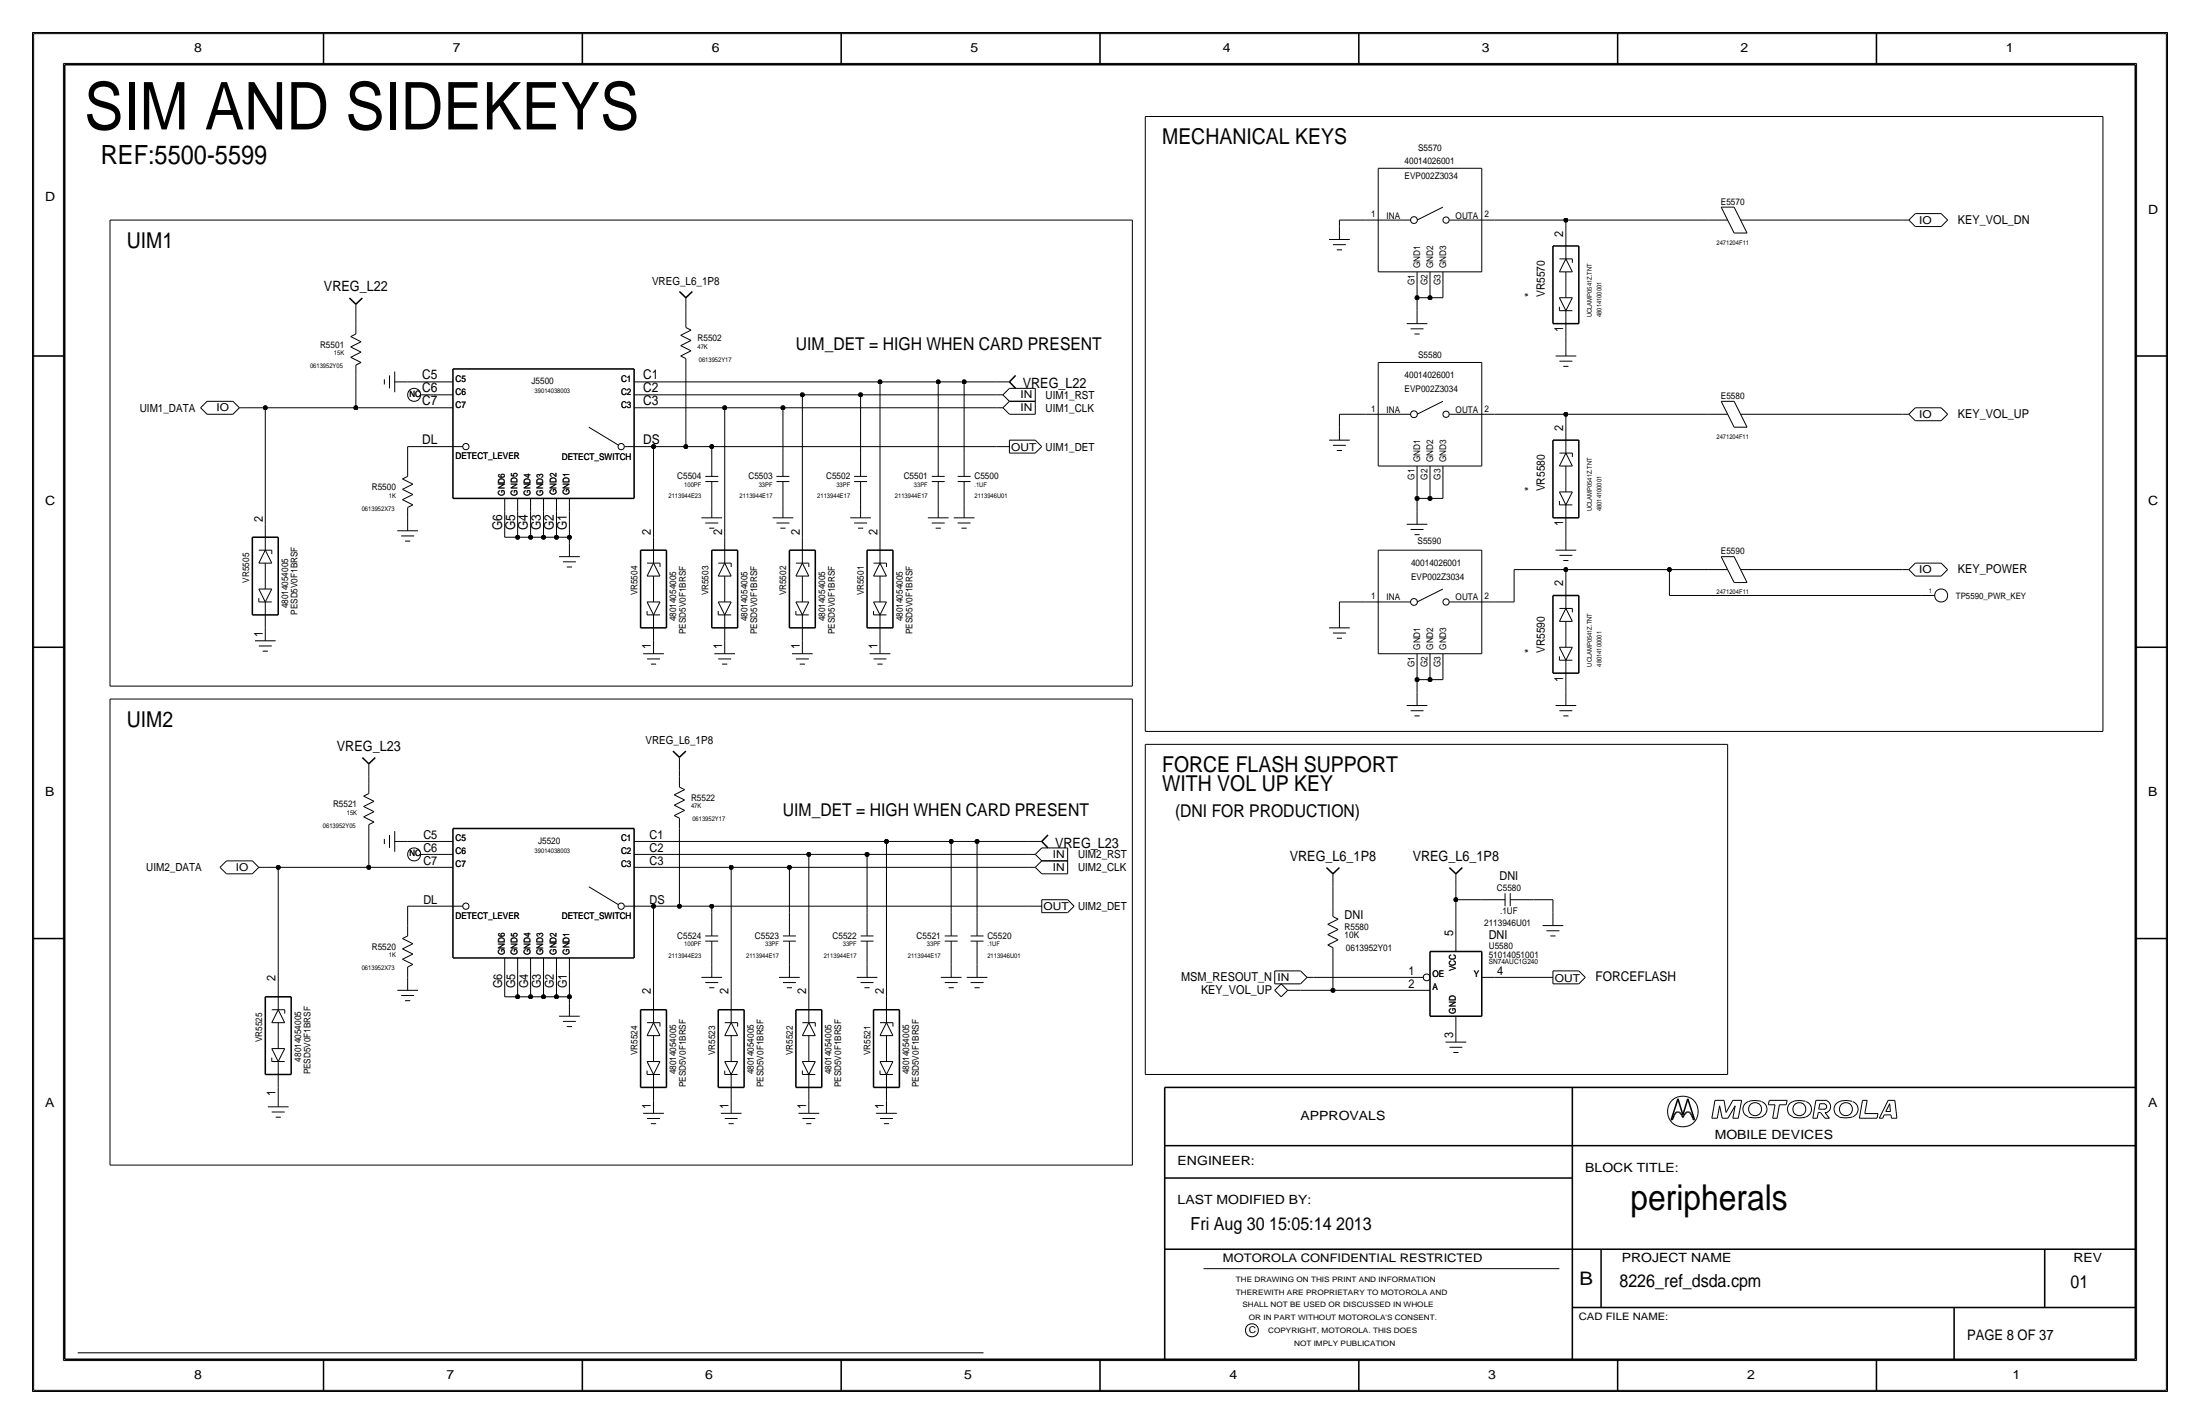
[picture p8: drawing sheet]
<svg xmlns="http://www.w3.org/2000/svg" width="432mm" height="279mm" viewBox="0 0 432 279" stroke-linecap="round" stroke-linejoin="round" font-family="sans-serif">
<g fill="none" stroke="#000" stroke-width=".3">
<path d="M6.3 6.3v266.7zM6.4 6.3h419zM12.7 12.7h406.4zM12.7 12.7v254zM63.5 6.3v6.4zM114.3 6.3v6.4zM165.1 6.3v6.4zM215.9 6.3v6.4zM266.7 6.3v6.4zM317.5 6.3v6.4zM368.3 6.3v6.4zM419.1 12.7v254z"/>
<path d="M425.4 6.3v266.7zM68.6 58.5l1.2 1.2zM69.9 59.7l1.2-1.2zM133.4 57.2l1.2 1.2zM134.6 58.4l1.3-1.2zM304.8 48.3v15.2zM304.8 48.3h5.1zM309.9 48.3v15.2zM6.3 69.8h6.4zM88.9 72.4v25.4zM88.9 72.4h35.6zM124.5 72.4v25.4z"/>
<path d="M198.1 74.9l1.2 1.3zM199.3 73.7l-1.2 1.2zM304.8 63.5h5.1zM419.1 69.8h6.3zM88.9 97.8h35.6zM304.8 86.4v15.2zM304.8 86.4h5.1zM309.9 86.4v15.2zM49.5 105.4v15.3zM49.5 105.4h5.1zM54.6 105.4v15.2zM125.7 107.9h5.1z"/>
<path d="M125.7 108v15.2zM130.8 107.9v15.3zM139.7 107.9h5.1zM139.7 108v15.2zM144.8 107.9v15.3zM154.9 107.9h5.1zM154.9 108v15.2zM160 107.9v15.3zM170.2 107.9h5.1zM170.2 108v15.2zM175.3 107.9v15.3zM304.8 116.8v15.3z"/>
<path d="M304.8 116.8h5.1zM304.8 101.6h5.1zM309.9 116.8v15.3zM6.3 127h6.4zM49.5 120.7h5.1zM125.7 123.2h5.1zM139.7 123.2h5.1zM154.9 123.2h5.1zM170.2 123.2h5.1zM304.8 132.1h5.1zM419.1 127h6.3zM71.1 148.6l1.3 1.3z"/>
<path d="M72.4 149.9l1.3-1.3zM132.1 147.4l1.2 1.2zM133.4 148.6l1.2-1.2zM88.9 162.6v25.4zM88.9 162.6h35.6zM124.5 162.6v25.4zM204.5 165.1l1.2 1.3zM205.7 163.8l-1.2 1.3zM260.3 170.2l1.3 1.2zM261.6 171.5l1.3-1.3zM284.5 170.2l1.3 1.2zM285.7 171.5l1.3-1.3z"/>
<path d="M6.3 184.1h6.4zM52.1 195.6h5zM52.1 195.6v15.2zM57.1 195.6v15.2zM88.9 188h35.6zM125.7 198.1h5.1zM125.7 198.1v15.3zM130.8 198.1v15.3zM141 198.1h5zM141 198.1v15.3zM146 198.1v15.3zM156.2 198.1v15.3z"/>
<path d="M156.2 198.1h5.1zM161.3 198.1v15.3zM171.4 198.1h5.1zM171.4 198.1v15.3zM176.5 198.1v15.3zM280.7 199.4h10.1zM280.7 186.7h10.1zM280.7 186.7v12.7zM290.8 186.7v12.7zM419.1 184.1h6.3zM52.1 210.8h5zM125.7 213.4h5.1z"/>
<path d="M141 213.4h5zM156.2 213.4h5.1zM171.4 213.4h5.1zM228.6 213.4v53.3zM228.6 213.4h190.5zM308.6 213.4v53.3zM328 219.7h.2zM328.4 219.4l-.2 .3zM328.6 218.8l-.2 .6zM328.8 218.5l-.2 .3zM329 218.3l.2-.1zM329 218.3l-.2 .2z"/>
<path d="M329.2 218.2h.2zM329.3 215.6l-1.3 4.1zM329.3 215.6l1 3.1zM329.4 218.2l.2 .1zM329.6 218.3l.3 .2zM329.9 218.5l.2 .3zM330.1 218.8l.2 .5zM330.5 218.8l-.2 .5zM330.8 218.5l-.3 .3zM331 218.3l-.2 .2zM331 218.3l.2-.1zM331.2 218.2h.2z"/>
<path d="M331.3 215.6l1.3 4.1zM331.3 215.6l-1 3.1zM331.4 218.2l.2 .1zM331.6 218.3l.2 .2zM331.8 218.5l.2 .3zM332 218.8l.3 .6zM332.3 219.4l.1 .3zM332.4 219.7h.2zM228.6 231.1h80zM228.6 224.8h190.5zM228.6 245.1h190.5zM308.6 256.5h110.5z"/>
<path d="M314.2 245.1v11.4zM383.5 256.5v10.2zM401.3 245.1v11.4zM6.4 273h419zM12.7 266.7h406.4zM63.5 266.7v6.3zM114.3 266.7v6.3zM165.1 266.7v6.3zM215.9 266.7v6.3zM266.7 266.7v6.3zM317.5 266.7v6.3zM368.3 266.7v6.3z"/>
</g>
<g fill="none" stroke="#000" stroke-width=".2">
<path d="M6.6 6.6h418.6zM6.6 6.6v266.2zM12.4 12.4v254.6zM12.4 12.4h407zM419.4 12.4v254.6zM425.2 6.6v266.2zM224.8 22.9h187.9zM224.8 22.9v120.6zM270.5 33h20.3zM270.5 33v20.3zM290.8 33v20.3zM412.7 22.9v120.6z"/>
<path d="M21.6 43.2v91.4zM21.6 43.2h200.6zM69.8 59.7v2.5zM134.6 58.4v2.6zM222.2 43.2v91.4zM260.9 47h4zM261.6 48h2.6zM262.4 49h1zM262.9 43.2h5.1zM262.9 43.2v1.2zM262.9 44.5v2.5zM268 43.2h8.9z"/>
<path d="M270.5 53.3h20.3zM278.1 58.4h2.6zM278.1 55.9v2.5zM278.1 58.4v2.6zM278.1 53.3v2.6zM278.1 43.2l5.1-2.6zM280.7 58.4h2.5zM280.7 55.9v2.5zM280.7 53.3v2.6zM283.2 55.9v2.5zM283.2 53.3v2.6zM284.5 43.2h8.9z"/>
<path d="M293.4 43.2h13.9zM306.1 58.4h2.5zM306.1 53.3h2.5zM306.1 50.8h2.5zM306.1 58.4l1.2 2.6zM307.3 50.8l-1.2 2.5zM307.3 43.2h28zM307.3 43.2v2.5zM307.3 45.7v5.1zM307.3 53.3v5.1zM307.3 50.8l1.3 2.5zM308.6 58.4l-1.3 2.6z"/>
<path d="M308.6 50.8v.8zM335.3 43.2h3.8zM337.8 40.6l2.6 5.1zM337.8 40.6h2.6zM340.4 40.6l2.5 5.1zM340.4 45.7h2.5zM341.6 43.2h3.8zM345.4 43.2h28zM373.4 43.2h1.2zM374.6 43.2l1.3 1.3zM375.9 44.4h5.1zM375.9 41.9h5.1z"/>
<path d="M375.9 41.9l-1.3 1.3zM381 41.9l1.3 1.3zM382.3 43.2l-1.3 1.3zM40.6 78.7l-1.2 1.3zM40.6 78.7h5.1zM45.7 78.7l1.3 1.3zM68.8 68.1l2.1-1zM68.8 70.1l2.1 1zM68.8 66l1-.5zM68.8 68.1l2.1 1zM68.8 70.1l2.1-1zM68.8 66l2.1 1.1z"/>
<path d="M69.8 62.2v1.3zM69.8 73.7v6.3zM69.8 63.5v2zM69.8 71.6v2.1zM69.9 71.6l1-.5zM75.4 74.4v1zM76.5 73.7v2.5zM77.5 74.9h2.5zM77.5 72.9v4.1zM80 74.9h6.4zM82.5 77.5h2.6zM85.1 77.5h1.3z"/>
<path d="M86.4 74.9h2.5zM86.4 77.5h2.5zM124.5 77.5h2.5zM124.5 74.9h2.5zM127 74.9h45.7zM127 77.5h30.5zM133.6 67.8l2-1zM133.6 67.8l2 1zM133.6 65.8l2-1zM133.6 69.8l1 .6zM133.6 65.8l2 1zM133.6 69.8l2-1z"/>
<path d="M134.6 61v1.2zM134.6 72.4v15.2zM134.6 62.2v2.1zM134.6 70.4v2zM134.6 64.3l1 .5zM157.5 77.5h11.4zM157.5 77.5v27.9zM168.9 77.5v11.4zM168.9 77.5h26.7zM172.7 74.9h11.4zM172.7 74.9v30.5zM184.1 74.9v14z"/>
<path d="M184.2 74.9h5zM189.2 74.9h6.4zM189.2 74.9v14zM195.6 77.5h1.3zM195.6 74.9h2.5zM196.8 77.5l1.3 1.2zM198.1 76.2l-1.3 1.3zM198.1 78.7l-1.3 1.3zM198.1 76.2h5.1zM198.1 78.7h5.1zM203.2 76.2v2.5zM203.2 78.7v2.6z"/>
<path d="M270.5 71.1h20.3zM270.5 71.1v20.3zM276.1 63.5h4.1zM276.9 64.5h2.5zM277.6 65.5h1zM278.1 61v2.5zM290.8 71.1v20.3zM305.3 69.8h4.1zM306.1 70.9h2.5zM306.1 60.2v.8zM306.1 61h2.5zM306.8 71.9h1z"/>
<path d="M307.3 66v1.3zM307.3 67.3v2.5zM307.3 61v5zM337.8 78.7l2.6 5.1zM337.8 78.7h2.6zM340.4 78.7l2.5 5.1zM39.4 80l1.2 1.3zM40.6 81.3h5.1zM47 80h1.3zM47 80l-1.3 1.3zM48.3 80h3.8zM52.1 80h17.8z"/>
<path d="M52.1 80v22.9zM69.9 80h16.5zM79 96l2 1zM79 98l2-1zM79 94l2 1zM79 96l2-1zM79 98l2 1.1zM79 94l1-.5zM80 99.6l1-.5zM80 87.6h6.4zM80 87.6v3.8zM80 91.4v2.1z"/>
<path d="M80 99.6v2zM86.4 80h2.5zM86.4 87.6h4.4zM99.1 97.8v2.5zM101.6 97.8v2.5zM104.1 97.8v2.5zM106.7 97.8v2.5zM109.2 97.8v2.5zM111.8 97.8v2.5zM115.6 83.8l5.8 3.5zM122.6 87.6h4.4zM124.5 80h2.5z"/>
<path d="M127 87.6h1.3zM127 80h15.2zM128.3 87.6h6.3zM128.3 87.6v17.8zM134.6 87.6h5.1zM138.4 93.5h2.6zM138.4 94.5h2.6zM139.7 87.6v1.3zM139.7 94.5v4.6zM139.7 88.9v4.6zM139.7 99.1v2.5zM139.7 87.6h55.9z"/>
<path d="M142.2 80h11.5zM142.2 80v25.4zM152.4 93.5h2.5zM152.4 94.5h2.5zM153.7 80v8.9zM153.7 94.5v4.6zM153.7 88.9v4.6zM153.7 99.1v2.5zM153.7 80h41.9zM167.6 94.5h2.6zM167.6 93.5h2.6zM168.9 94.5v4.6z"/>
<path d="M168.9 88.9v4.6zM168.9 99.1v2.5zM182.9 94.5h2.5zM182.9 93.5h2.5zM184.1 99.1v2.5zM184.1 94.5v4.6zM184.1 88.9v4.6zM188 94.5h2.5zM188 93.5h2.5zM189.2 94.5v4.6zM189.2 88.9v4.6zM189.2 99.1v2.5z"/>
<path d="M195.6 87.6h2.5zM195.6 80h1.3zM196.8 80l1.3 1.3zM198.1 86.4h5.1zM198.1 88.9h5.1zM198.1 86.4v2.5zM198.1 81.3h5.1zM203.2 86.4l1.3 1.2zM204.5 87.6l-1.3 1.3zM260.9 86.4h4zM261.6 87.4h2.6zM262.4 88.4h1z"/>
<path d="M262.9 81.3h5.1zM262.9 81.3v2.5zM262.9 83.8v2.6zM268 81.3h8.9zM270.5 91.4h20.3zM278.1 97.8h2.6zM278.1 94v3.8zM278.1 97.8v2.5zM278.1 91.4v2.6zM278.1 81.3l5.1-2.6zM280.7 97.8h2.5zM280.7 94v3.8z"/>
<path d="M280.7 91.4v2.6zM283.2 94v3.8zM283.2 91.4v2.6zM284.5 81.3h8.9zM293.4 81.3h13.9zM306.1 96.5h2.5zM306.1 98.3v.8zM306.1 99.1h2.5zM306.1 91.4h2.5zM306.1 88.9h2.5zM306.1 96.5l1.2 2.6zM307.3 88.9l-1.2 2.5z"/>
<path d="M307.3 81.3h28zM307.3 81.3v2.5zM307.3 83.8v5.1zM307.3 99.1v5zM307.3 91.4v5.1zM307.3 88.9l1.3 2.5zM308.6 96.5l-1.3 2.6zM308.6 88.9v.8zM335.3 81.3h3.8zM340.4 83.8h2.5zM341.6 81.3h3.8zM345.4 81.3h28z"/>
<path d="M373.4 81.3h1.2zM374.6 81.3l1.3 1.3zM375.9 82.5h5.1zM375.9 80h5.1zM375.9 80l-1.3 1.3zM381 80l1.3 1.3zM382.3 81.3l-1.3 1.3zM50.8 118.1h2.5zM50.8 110.5h2.5zM50.8 107.9h2.5zM50.8 115.6h2.5zM50.8 117.3v.8z"/>
<path d="M50.8 115.6l1.3 2.5zM52.1 108l-1.3 2.5zM52.1 102.9v5.1zM52.1 118.1v5.1zM52.1 110.5v5.1zM52.1 107.9l1.2 2.6zM53.3 115.6l-1.2 2.5zM53.3 107.9v.8zM78 104.1h4zM78.7 105.2h2.6zM79.5 106.2h1zM80 101.6v2.5z"/>
<path d="M99.1 105.4h2.5zM99.1 100.3v5.1zM101.6 105.4h2.5zM101.6 100.3v5.1zM104.1 105.4h2.6zM104.1 100.3v5.1zM106.7 100.3v5.1zM106.7 105.4h2.5zM109.2 105.4h2.6zM109.2 100.3v5.1zM109.7 109.2h4.1zM110.5 110.2h2.5z"/>
<path d="M111.3 111.3h1zM111.8 100.3v5.1zM111.8 105.4v1.3zM111.8 106.7v2.5zM127 118.1h2.5zM127 119.9v.8zM127 118.1l1.3 2.6zM127 113h2.5zM127 110.5h2.5zM128.3 110.5l-1.3 2.5zM128.3 105.4v5.1zM128.3 113v5.1z"/>
<path d="M128.3 110.5l1.2 2.5zM129.5 118.1l-1.2 2.5zM129.5 110.5v.8zM137.7 101.6h4zM138.4 102.6h2.6zM139.2 103.6h1zM141 113h2.5zM141 110.5h2.5zM141 118.1h2.5zM141 119.9v.8zM141 118.1l1.2 2.6zM142.2 110.5l-1.2 2.5z"/>
<path d="M142.2 105.4v5.1zM142.2 113v5.1zM142.2 110.5l1.3 2.5zM143.5 118.1l-1.3 2.5zM143.5 110.5v.8zM151.6 101.6h4.1zM152.4 102.6h2.5zM153.2 103.6h1zM156.2 118.1h2.5zM156.2 119.9v.8zM156.2 118.1l1.3 2.6zM156.2 113h2.5z"/>
<path d="M156.2 110.5h2.5zM157.5 110.5l-1.3 2.5zM157.5 105.4v5.1zM157.5 113v5.1zM157.5 110.5l1.2 2.5zM158.7 118.1l-1.2 2.5zM158.7 110.5v.8zM166.9 101.6h4zM167.6 102.6h2.6zM168.4 103.6h1zM171.4 118.1h2.6zM171.4 119.9v.8z"/>
<path d="M171.5 118.1l1.2 2.6zM171.5 113h2.5zM171.5 110.5h2.5zM172.7 110.5l-1.3 2.5zM172.7 105.4v5.1zM172.7 113v5.1zM172.7 110.5l1.3 2.5zM174 118.1l-1.3 2.5zM174 110.5v.8zM182.1 101.6h4.1zM182.9 102.6h2.5zM183.6 103.6h1.1z"/>
<path d="M187.2 101.6h4.1zM188 102.6h2.5zM188.7 103.6h1zM262.9 118.1h5.1zM262.9 118.1v2.5zM268 118.1h8.9zM270.5 107.9h20.3zM270.5 107.9v20.4zM276.1 102.9h4.1zM276.9 103.9h2.5zM277.6 104.9h1zM278.1 118.1l5.1-2.5z"/>
<path d="M278.1 100.3v2.6zM284.5 118.1h8.9zM290.8 108v20.3zM293.4 118.1h3.8zM297.2 111.8h10.1zM297.2 111.8v6.3zM305.3 107.9h4.1zM306.1 109h2.5zM306.1 119.4h2.5zM306.8 110h1zM307.3 119.4l-1.2 2.5zM307.3 104.1v1.3z"/>
<path d="M307.3 111.8h20.4zM307.3 111.8v2.5zM307.3 114.3v5.1zM307.3 119.4l1.3 2.5zM307.3 105.4v2.5zM308.6 119.4v.7zM327.7 116.8h49.5zM327.7 111.8v5zM327.7 111.8h7.6zM335.3 111.8h3.8zM337.8 109.2l2.6 5.1zM337.8 109.2h2.6z"/>
<path d="M340.4 109.2l2.5 5.1zM340.4 114.3h2.5zM341.6 111.8h3.8zM345.4 111.8h28zM373.4 111.8h1.2zM374.6 111.8l1.3 1.2zM375.9 113h5.1zM375.9 110.5h5.1zM375.9 110.5l-1.3 1.3zM377.2 116.8h2.5zM381 110.5l1.3 1.3zM382.3 111.8l-1.3 1.2z"/>
<path d="M21.6 137.2v91.4zM21.6 137.2h200.6zM21.6 134.6h200.6zM50 125.7h4.1zM50.8 126.7h2.5zM51.6 127.8h1zM52.1 123.2v2.5zM126.2 128.3h4.1zM127 129.3h2.5zM127 120.7h2.5zM127.8 130.3h1zM128.3 125.7v2.6z"/>
<path d="M128.3 120.7v5zM140.2 128.3h4.1zM141 129.3h2.5zM141 120.7h2.5zM141.7 130.3h1zM142.2 125.7v2.6zM142.2 120.7v5zM155.4 128.3h4.1zM156.2 120.7h2.5zM156.2 129.3h2.5zM157 130.3h1zM157.5 120.7v5z"/>
<path d="M157.5 125.7v2.6zM170.7 128.3h4.1zM171.5 120.7h2.5zM171.5 129.3h2.5zM172.2 130.3h1zM172.7 120.7v5zM172.7 125.7v2.6zM222.2 137.2v91.4zM260.9 123.2h4zM261.6 124.2h2.6zM262.4 125.2h1zM262.9 120.7v2.5z"/>
<path d="M270.5 128.3h20.3zM276.1 138.4h4.1zM276.9 139.4h2.5zM278.1 133.3h2.6zM278.1 130.8v2.5zM278.1 133.4v2.5zM278.1 128.3v2.5zM278.1 135.9v2.5zM280.7 130.8v2.5zM280.7 133.3h2.5zM280.7 128.3v2.5zM283.2 130.8v2.5z"/>
<path d="M283.2 128.3v2.5zM305.3 138.4h4.1zM306.1 139.4h2.5zM306.1 127h2.5zM306.1 128.8v.7zM306.1 129.5h2.5zM306.1 121.9h2.5zM306.1 127l1.2 2.5zM307.3 134.6v1.3zM307.3 135.9v2.5zM307.3 129.5v5.1zM307.3 121.9v5.1z"/>
<path d="M308.6 127l-1.3 2.5zM71.4 158.2l2 1.1zM71.4 156.2l2 1zM71.4 158.2l2-1zM71.4 156.2l1-.5zM72.4 152.4v1.3zM72.4 153.7v2zM72.4 149.9v2.5zM132.3 158l2.1-1zM132.3 158l2.1 1zM132.3 156l2.1-1.1zM132.3 156l2.1 1z"/>
<path d="M133.3 151.1v1.3zM133.3 148.6v2.5zM133.3 152.4v2zM133.4 154.4l1 .5zM224.8 143.5h187.9zM224.8 146v64.8zM224.8 146h114.3zM277.6 140.5h1zM306.8 140.5h1zM339.1 146v64.8zM43.2 170.2l1.3 1.2zM44.4 171.4h5.1z"/>
<path d="M44.4 168.9h5.1zM44.4 168.9l-1.2 1.3zM49.5 168.9l1.3 1.3zM50.8 170.2h1.3zM50.8 170.2l-1.3 1.2zM52.1 170.2h2.5zM54.6 170.2h17.8zM54.6 170.2v22.8zM71.4 160.3l2-1zM71.4 160.3l2 1zM72.4 163.8v6.4zM72.4 161.8v2z"/>
<path d="M72.4 161.8l1-.5zM72.4 170.2h14zM75.4 164.6v1zM76.5 163.8v2.6zM77.5 165.1h2.5zM77.5 163.1v4zM80 165.1h6.4zM80 177.8h6.4zM80 177.8v3.8zM82.5 167.6h2.6zM85.1 167.6h1.3zM86.4 165.1h2.5z"/>
<path d="M86.4 167.6h2.5zM86.4 170.2h2.5zM86.4 177.8h4.4zM115.6 174l5.8 3.5zM122.6 177.8h4.4zM124.5 170.2h2.5zM124.5 167.6h2.5zM124.5 165.1h2.5zM127 165.1h47zM127 167.6h31.7zM127 177.8h1.3zM127 170.2h16.5z"/>
<path d="M128.3 177.8h5.1zM128.3 177.8v17.8zM132.3 160l1 .5zM132.3 160l2.1-1zM133.3 177.8h6.4zM133.3 162.6v15.2zM133.3 160.5v2.1zM139.7 177.8h62.2zM139.7 177.8v1.3zM139.7 179.1v4.5zM143.5 170.2h11.4zM143.5 170.2v25.4z"/>
<path d="M154.9 170.2v8.9zM154.9 179.1v4.5zM154.9 170.2h47zM158.7 167.6h11.5zM158.7 167.6v28zM170.2 167.6v11.5zM170.2 179.1v4.5zM170.2 167.6h31.7zM174 165.1h12.7zM174 165.1v30.5zM186.7 165.1h5.1zM186.7 165.1v14z"/>
<path d="M186.7 179.1v4.5zM191.8 165.1h10.1zM191.8 165.1v14zM191.8 179.1v4.5zM201.9 177.8h2.6zM201.9 170.2h1.3zM201.9 167.6h1.3zM201.9 165.1h2.6zM203.2 170.2l1.3 1.2zM203.2 167.6l1.3 1.3zM204.5 168.9l-1.3 1.3zM204.5 166.4l-1.3 1.2z"/>
<path d="M204.5 176.5h5zM204.5 179.1h5zM204.5 176.5v2.6zM204.5 168.9h5zM204.5 171.4h5zM204.5 166.4h5zM209.5 168.9v2.5zM209.5 166.4v2.5zM209.5 176.5l1.3 1.3zM210.8 177.8l-1.3 1.3zM261.6 174v3.8zM261.6 171.5v2.5z"/>
<path d="M261.6 177.8v2zM261.6 179.8l1 .5zM285.8 174v2.5zM285.8 176.5h5zM285.8 176.5v7.6zM285.8 171.5v2.5zM290.8 176.5h4.6zM295.4 175.3v2.5zM296.4 176.5h4.6zM296.4 175.3v2.5zM301 176.5h3.8zM304.8 176.5v2.6z"/>
<path d="M304.8 179.1v2.5zM53.3 198.1h2.6zM54.6 198.1l-1.3 2.6zM54.6 193v5.1zM54.6 198.1l1.3 2.6zM55.9 198.1v.8zM78 194.3h4zM78.7 195.3h2.6zM79 186.2l2 1zM79 188.2l2-1zM79 184.2l2 1zM79 186.2l2-1z"/>
<path d="M79 188.2l2 1zM79 184.1l1-.5zM79.5 196.3h1zM80 189.7l1-.5zM80 191.8v2.5zM80 181.6v2zM80 189.7v2.1zM99.1 195.6h2.5zM99.1 190.5v5.1zM99.1 188v2.5zM101.6 195.6h2.5zM101.6 190.5v5.1z"/>
<path d="M101.6 188v2.5zM104.1 195.6h2.6zM104.1 190.5v5.1zM104.1 188v2.5zM106.7 195.6h2.5zM106.7 190.5v5.1zM106.7 188v2.5zM109.2 195.6h2.6zM109.2 190.5v5.1zM109.2 188v2.5zM109.7 199.4h4.1zM111.8 195.6v1.2z"/>
<path d="M111.8 190.5v5.1zM111.8 188v2.5zM111.8 196.8v2.6zM128.3 195.6v5.1zM137.7 191.8h4zM138.4 183.6h2.6zM138.4 184.7h2.6zM138.4 192.8h2.6zM139.2 193.8h1zM139.7 184.7v4.5zM139.7 189.2v2.6zM143.5 195.6v5.1z"/>
<path d="M152.9 191.8h4.1zM153.7 184.7h2.5zM153.7 192.8h2.5zM153.7 183.6h2.5zM154.4 193.8h1zM154.9 184.7v4.5zM154.9 189.2v2.6zM158.7 195.6v5.1zM168.1 191.8h4.1zM168.9 183.6h2.5zM168.9 184.7h2.5zM168.9 192.8h2.5z"/>
<path d="M169.7 193.8h1zM170.2 184.7v4.5zM170.2 189.2v2.6zM174 195.6v5.1zM184.7 191.8h4zM185.4 183.6h2.6zM185.4 184.7h2.6zM185.4 192.8h2.6zM186.2 193.8h1zM186.7 184.7v4.5zM186.7 189.2v2.6zM189.7 191.8h4.1z"/>
<path d="M190.5 184.7h2.5zM190.5 183.6h2.5zM190.5 192.8h2.5zM191.3 193.8h1zM191.8 184.7v4.5zM191.8 189.2v2.6zM250.2 190.5h5.1zM250.2 190.5v2.5zM250.2 193h5.1zM250.2 194.3l1.3 1.3zM251.5 193l-1.3 1.3zM251.5 193l1.2 1.3z"/>
<path d="M252.7 194.3h2.6zM252.7 194.3l-1.2 1.3zM255.3 194.3h6.3zM255.3 190.5l1.2 1.3zM256.5 191.8h1.3zM256.5 191.8l-1.2 1.2zM257.8 191.8h20.3zM260.6 183.4l2-1zM260.6 183.4l2 1zM260.6 181.4l2-1.1zM260.6 185.4l1 .5zM260.6 181.4l2 1z"/>
<path d="M260.6 185.4l2-1zM261.6 194.3h16.5zM261.6 188v6.3zM261.6 185.9v2.1zM278.1 194.3h2.6zM278.1 191.8h1.2zM285.8 199.4v2.5zM285.8 184.1v2.6zM290.8 191.8h2.6zM293.4 191.8h8.9zM302.3 191.8h2.5zM302.8 181.6h4z"/>
<path d="M303.5 182.6h2.6zM304.3 183.6h1zM304.8 190.5h5.1zM304.8 193h5.1zM304.8 190.5v2.5zM309.9 190.5l1.3 1.3zM311.1 191.8l-1.2 1.2zM52.6 217.2h4zM53.3 208.3h2.6zM53.3 200.7h2.6zM53.3 218.2h2.6zM53.3 205.7h2.6z"/>
<path d="M53.3 207.5v.8zM53.3 205.7l1.3 2.6zM54.1 219.2h1zM54.6 213.4v1.2zM54.6 208.3v5.1zM54.6 200.7v5zM54.6 214.6v2.6zM55.9 205.7l-1.3 2.6zM110.5 200.4h2.5zM111.3 201.4h1zM126.2 218.4h4.1zM127 208.3h2.5z"/>
<path d="M127 210.1v.7zM127 208.3l1.3 2.5zM127 210.8h2.5zM127 203.2h2.5zM127 200.7h2.5zM127 219.5h2.5zM128.3 200.7l-1.3 2.5zM128.3 210.8v5.1zM128.3 203.2v5.1zM128.3 200.7l1.2 2.5zM128.3 215.9v2.5zM129.5 208.3l-1.2 2.5z"/>
<path d="M129.5 200.7v.7zM141.5 218.4h4zM142.2 208.3l1.3 2.5zM142.2 210.8h2.6zM142.2 203.2h2.6zM142.2 200.7h2.6zM142.2 219.5h2.6zM142.2 208.3h2.6zM142.2 210.1v.7zM143.5 210.8v5.1zM143.5 203.2v5.1zM143.5 200.7l1.3 2.5z"/>
<path d="M143.5 215.9v2.5zM143.5 200.7l-1.3 2.5zM144.8 208.3l-1.3 2.5zM144.8 200.7v.7zM156.7 218.4h4.1zM157.5 208.3h2.5zM157.5 210.1v.7zM157.5 208.3l1.2 2.5zM157.5 219.5h2.5zM157.5 210.8h2.5zM157.5 203.2h2.5zM157.5 200.7h2.5z"/>
<path d="M158.7 200.7l-1.2 2.5zM158.7 215.9v2.5zM158.7 210.8v5.1zM158.7 203.2v5.1zM158.7 200.7l1.3 2.5zM160 208.3l-1.2 2.5zM160 200.7v.7zM172 218.4h4zM172.7 219.5h2.6zM172.7 210.8h2.6zM172.7 203.2h2.6zM172.7 200.7h2.6z"/>
<path d="M172.7 208.3h2.6zM172.7 210.1v.7zM172.7 208.3l1.3 2.5zM174 200.7l-1.3 2.5zM174 215.9v2.5zM174 210.8v5.1zM174 203.2v5.1zM174 200.7l1.3 2.5zM175.3 208.3l-1.3 2.5zM175.3 200.7v.7zM224.8 210.8h114.3zM283.7 204.5h4.1z"/>
<path d="M284.5 205.5h2.5zM285.2 206.5h1.1zM285.8 201.9v2.6zM336 219.4h1.1zM336.6 215.9h1.8zM336.6 215.9l-.6 3.5zM337.5 217l-.4 2.4zM337.5 217l.5 2.4zM338 219.4h1.1zM338.4 215.9l.4 2.4zM340.1 219.4h1.1zM340.1 215.9h1.7z"/>
<path d="M340.1 215.9l-1.3 2.4zM340.6 217l-1.5 2.4zM340.6 217l-.5 2.4zM341.8 215.9l-.6 3.5zM343.1 216.2a1.6 1.6 0 0 0-1 1.5 1.6 1.6 0 0 0 1.1 1.5M345.7 216.1h-.2a4 4 0 0 0-2.3 .1M345.7 216.2a1.59 1.59 0 0 1 1.1 1.5 1.59 1.59 0 0 1-1.1 1.5l-1.4 .1-1.1-.1M347.1 216.8h1.3zM347.3 215.9l-.2 .9zM347.3 215.9h3.5zM347.9 219.4h.9zM348.4 216.8l-.5 2.6z"/>
<path d="M349.2 216.8l-.4 2.6zM349.2 216.8h1.4zM350.8 215.9l-.2 .9zM354.4 216.1a3.1 3.1 0 0 0-3.3 .7 1.62 1.62 0 0 0 .8 2.4M354.4 219.2l-1.4 .1-1.1-.1M354.5 216.2a1.59 1.59 0 0 1 1 1.5 1.59 1.59 0 0 1-1 1.5M355.8 219.4h.9zM356.4 215.9l-.6 3.5zM356.4 215.9h2.2zM356.9 218.3l-.2 1.1zM356.9 218.3h.4zM357 217.6h1.2z"/>
<path d="M357.2 216.6l-.2 1zM357.2 216.6h1zM357.3 218.3l.9 1.1zM358.1 216.7a.5 .5 0 0 1 .4 .4 .5 .5 0 0 1-.4 .5M358.2 219.4h.9zM358.2 218.3l.9 1.1zM358.2 218.3h.4zM358.5 216a1.24 1.24 0 0 1 .8 1.1 1.24 1.24 0 0 1-.8 1.2M363.5 216.1a3.1 3.1 0 0 0-3.3 .7 1.62 1.62 0 0 0 .8 2.4M363.6 219.2l-1.4 .1-1.2-.1M363.6 216.2a1.59 1.59 0 0 1 1.1 1.5 1.59 1.59 0 0 1-1.1 1.5M364.9 219.4h3.5z"/>
<path d="M365.6 215.9h.9zM365.6 215.9l-.7 3.5zM366 218.5h2.6zM366.5 215.9l-.5 2.6zM368.6 218.5l-.2 .9zM368.9 219.4h.6zM369.8 218.7h1.3zM369.8 218.7l-.3 .7zM370.1 218.1h.9zM370.6 215.9l-1.7 3.5zM370.6 215.9h1.3zM370.9 216.6l-.8 1.5z"/>
<path d="M370.9 216.6l.1 1.5zM371.1 218.7l.1 .7zM371.2 219.4h1.1zM371.9 215.9l.4 3.5zM21.6 228.6h200.6zM127.8 220.5h1zM143 220.5h1zM158.2 220.5h1.1zM173.5 220.5h1zM236.2 248.9h69.9zM6.6 272.8h418.6zM12.4 267h407z"/>
<path d="M15.2 265.4h177.8z"/>
<circle cx="277.5" cy="43.2" r=".67"/>
<circle cx="283.8" cy="43.2" r=".61"/>
<circle cx="81.3" cy="77.5" r="1.28"/>
<circle cx="91.4" cy="87.6" r=".61"/>
<circle cx="121.9" cy="87.6" r=".61"/>
<circle cx="277.5" cy="81.3" r=".67"/>
<circle cx="283.8" cy="81.3" r=".61"/>
<circle cx="277.5" cy="118.1" r=".67"/>
<circle cx="283.8" cy="118.1" r=".61"/>
<circle cx="381" cy="116.9" r="1.28"/>
<circle cx="81.3" cy="167.7" r="1.28"/>
<circle cx="91.4" cy="177.8" r=".61"/>
<circle cx="121.9" cy="177.8" r=".61"/>
<circle cx="280" cy="191.8" r=".67"/>
<circle cx="330.3" cy="218.1" r="3"/>
<circle cx="344.5" cy="217.6" r="1.28"/>
<circle cx="353.2" cy="217.6" r="1.28"/>
<circle cx="362.3" cy="217.6" r="1.28"/>
<circle cx="245.7" cy="261" r="1.28"/>
</g>
<g fill="#000" stroke="#000" stroke-width=".2">
<circle cx="278.1" cy="58.4" r=".41"/>
<circle cx="280.7" cy="58.4" r=".41"/>
<circle cx="307.3" cy="43.2" r=".41"/>
<circle cx="157.5" cy="77.5" r=".41"/>
<circle cx="168.9" cy="77.5" r=".41"/>
<circle cx="172.7" cy="74.9" r=".41"/>
<circle cx="184.1" cy="74.9" r=".41"/>
<circle cx="189.2" cy="74.9" r=".41"/>
<circle cx="52.1" cy="80" r=".41"/>
<circle cx="69.8" cy="80" r=".41"/>
<circle cx="128.3" cy="87.6" r=".41"/>
<circle cx="134.6" cy="87.6" r=".41"/>
<circle cx="139.7" cy="87.6" r=".41"/>
<circle cx="142.2" cy="80" r=".41"/>
<circle cx="153.7" cy="80" r=".41"/>
<circle cx="278.1" cy="97.8" r=".41"/>
<circle cx="280.7" cy="97.8" r=".41"/>
<circle cx="307.3" cy="81.3" r=".41"/>
<circle cx="101.6" cy="105.4" r=".41"/>
<circle cx="104.1" cy="105.4" r=".41"/>
<circle cx="106.7" cy="105.4" r=".41"/>
<circle cx="109.2" cy="105.4" r=".41"/>
<circle cx="111.8" cy="105.4" r=".41"/>
<circle cx="307.3" cy="111.8" r=".41"/>
<circle cx="327.7" cy="111.8" r=".41"/>
<circle cx="278.1" cy="133.4" r=".41"/>
<circle cx="280.7" cy="133.4" r=".41"/>
<circle cx="54.6" cy="170.2" r=".41"/>
<circle cx="72.4" cy="170.2" r=".41"/>
<circle cx="128.3" cy="177.8" r=".41"/>
<circle cx="133.3" cy="177.8" r=".41"/>
<circle cx="139.7" cy="177.8" r=".41"/>
<circle cx="143.5" cy="170.2" r=".41"/>
<circle cx="154.9" cy="170.2" r=".41"/>
<circle cx="158.7" cy="167.6" r=".41"/>
<circle cx="170.2" cy="167.6" r=".41"/>
<circle cx="174" cy="165.1" r=".41"/>
<circle cx="186.7" cy="165.1" r=".41"/>
<circle cx="191.8" cy="165.1" r=".41"/>
<circle cx="285.7" cy="176.5" r=".41"/>
<circle cx="101.6" cy="195.6" r=".41"/>
<circle cx="104.1" cy="195.6" r=".41"/>
<circle cx="106.7" cy="195.6" r=".41"/>
<circle cx="109.2" cy="195.6" r=".41"/>
<circle cx="111.8" cy="195.6" r=".41"/>
<circle cx="261.6" cy="194.3" r=".41"/>
</g>
<text font-size="12.9" x="16.5" y="25.4">SIM AND SIDEKEYS</text>
<text font-size="7" x="320" y="237.5">peripherals</text>
<text font-size="5.2" x="19.8" y="32.1">REF:5500-5599</text>
<g font-size="4.3">
<text x="228.1" y="28.3">MECHANICAL KEYS</text>
<text x="24.9" y="48.6">UIM1</text>
<text x="24.9" y="142.6">UIM2</text>
<text x="228.1" y="155.3">WITH VOL UP KEY</text>
<text x="228.1" y="151.5">FORCE FLASH SUPPORT</text>
</g>
<text font-size="3.7" x="310" y="252.1">B</text>
<g font-size="3.5">
<text x="156.2" y="68.6">UIM_DET = HIGH WHEN CARD PRESENT</text>
<text x="153.7" y="160">UIM_DET = HIGH WHEN CARD PRESENT</text>
<text x="230.6" y="160.4">(DNI FOR PRODUCTION)</text>
<text x="233.7" y="241.3">Fri Aug 30 15:05:14 2013</text>
<text x="317.9" y="252.6">8226_ref_dsda.cpm</text>
<text x="406.4" y="252.7">01</text>
</g>
<text font-size="2.9" x="386.1" y="262.9">PAGE 8 OF 37</text>
<g font-size="2.8">
<text x="63.6" y="57.2">VREG_L22</text>
<text x="200.7" y="76.2">VREG_L22</text>
<text x="66.1" y="147.3">VREG_L23</text>
<text x="207.1" y="166.4">VREG_L23</text>
<text x="253.1" y="168.9">VREG_L6_1P8</text>
<text x="277.3" y="168.9">VREG_L6_1P8</text>
</g>
<g font-size="2.6">
<text x="82.9" y="77">C6</text>
<text x="82.9" y="74.4">C5</text>
<text x="126.2" y="77">C2</text>
<text x="126.2" y="74.4">C1</text>
<text x="82.9" y="79.5">C7</text>
<text x="126.2" y="79.5">C3</text>
<text x="82.9" y="87.1">DL</text>
<text x="126.2" y="87.1">DS</text>
<text x="98.6" y="104" transform="rotate(-90 98.6 104)">G6</text>
<text x="101.1" y="104" transform="rotate(-90 101.1 104)">G5</text>
<text x="103.6" y="104" transform="rotate(-90 103.6 104)">G4</text>
<text x="106.2" y="104" transform="rotate(-90 106.2 104)">G3</text>
<text x="108.7" y="104" transform="rotate(-90 108.7 104)">G2</text>
<text x="111.2" y="104" transform="rotate(-90 111.2 104)">G1</text>
<text x="313.2" y="192.5">FORCEFLASH</text>
</g>
<g font-size="2.5">
<text x="38.1" y="10.2">8</text>
<text x="88.9" y="10.2">7</text>
<text x="139.7" y="10.2">6</text>
<text x="190.5" y="10.2">5</text>
<text x="240" y="10.2">4</text>
<text x="290.8" y="10.2">3</text>
<text x="341.6" y="10.2">2</text>
<text x="393.7" y="10.2">1</text>
<text x="8.9" y="39.4">D</text>
<text x="421.6" y="41.9">D</text>
<text x="8.9" y="99.1">C</text>
<text x="421.6" y="99.1">C</text>
<text x="8.9" y="156.2">B</text>
<text x="421.6" y="156.2">B</text>
<text x="8.9" y="217.2">A</text>
<text x="255.3" y="219.7">APPROVALS</text>
<text x="421.6" y="217.2">A</text>
<text x="336.5" y="223.5">MOBILE DEVICES</text>
<text x="231.1" y="228.6">ENGINEER:</text>
<text x="311.1" y="229.9">BLOCK TITLE:</text>
<text x="231.1" y="236.2">LAST MODIFIED BY:</text>
<text x="318.3" y="247.5">PROJECT NAME</text>
<text x="407" y="247.6">REV</text>
<text x="38.1" y="270.5">8</text>
<text x="87.6" y="270.5">7</text>
<text x="138.4" y="270.5">6</text>
<text x="189.2" y="270.5">5</text>
<text x="241.3" y="270.5">4</text>
<text x="292.1" y="270.5">3</text>
<text x="342.9" y="270.5">2</text>
<text x="395" y="270.5">1</text>
</g>
<g font-size="2.4">
<text x="306.8" y="46.5" transform="rotate(-90 306.8 46.5)">2</text>
<text x="384.3" y="43.9">KEY_VOL_DN</text>
<text x="301" y="58.3" transform="rotate(-90 301 58.3)">*</text>
<text x="306.8" y="65.2" transform="rotate(-90 306.8 65.2)">1</text>
<text x="384.3" y="82">KEY_VOL_UP</text>
<text x="306.8" y="84.6" transform="rotate(-90 306.8 84.6)">2</text>
<text x="301" y="96.4" transform="rotate(-90 301 96.4)">*</text>
<text x="51.6" y="102.4" transform="rotate(-90 51.6 102.4)">2</text>
<text x="127.8" y="104.9" transform="rotate(-90 127.8 104.9)">2</text>
<text x="141.7" y="104.9" transform="rotate(-90 141.7 104.9)">2</text>
<text x="157" y="104.9" transform="rotate(-90 157 104.9)">2</text>
<text x="172.2" y="104.9" transform="rotate(-90 172.2 104.9)">2</text>
<text x="306.8" y="103.3" transform="rotate(-90 306.8 103.3)">1</text>
<text x="384.3" y="112.5">KEY_POWER</text>
<text x="306.8" y="115.1" transform="rotate(-90 306.8 115.1)">2</text>
<text x="51.6" y="124.9" transform="rotate(-90 51.6 124.9)">1</text>
<text x="127.8" y="127.4" transform="rotate(-90 127.8 127.4)">1</text>
<text x="141.7" y="127.4" transform="rotate(-90 141.7 127.4)">1</text>
<text x="157" y="127.4" transform="rotate(-90 157 127.4)">1</text>
<text x="172.2" y="127.4" transform="rotate(-90 172.2 127.4)">1</text>
<text x="301" y="128.2" transform="rotate(-90 301 128.2)">*</text>
<text x="306.8" y="133.8" transform="rotate(-90 306.8 133.8)">1</text>
<text x="83.1" y="167.1">C6</text>
<text x="83.1" y="164.6">C5</text>
<text x="127.5" y="167.1">C2</text>
<text x="127.5" y="164.6">C1</text>
<text x="83.1" y="169.7">C7</text>
<text x="127.5" y="169.7">C3</text>
<text x="294.3" y="172.7">DNI</text>
<text x="83.1" y="177.3">DL</text>
<text x="127.5" y="177.3">DS</text>
<text x="263.9" y="180.3">DNI</text>
<text x="285.2" y="183.6" transform="rotate(-90 285.2 183.6)">5</text>
<text x="292.2" y="184.2">DNI</text>
<text x="276.4" y="191.3">1</text>
<text x="293.9" y="191.3">4</text>
<text x="54.1" y="192.5" transform="rotate(-90 54.1 192.5)">2</text>
<text x="98.6" y="193.9" transform="rotate(-90 98.6 193.9)">G6</text>
<text x="101.1" y="193.9" transform="rotate(-90 101.1 193.9)">G5</text>
<text x="103.6" y="193.9" transform="rotate(-90 103.6 193.9)">G4</text>
<text x="106.2" y="193.9" transform="rotate(-90 106.2 193.9)">G3</text>
<text x="108.7" y="193.9" transform="rotate(-90 108.7 193.9)">G2</text>
<text x="111.3" y="193.9" transform="rotate(-90 111.3 193.9)">G1</text>
<text x="127.8" y="195.1" transform="rotate(-90 127.8 195.1)">2</text>
<text x="143" y="195.1" transform="rotate(-90 143 195.1)">2</text>
<text x="158.2" y="195.1" transform="rotate(-90 158.2 195.1)">2</text>
<text x="173.5" y="195.1" transform="rotate(-90 173.5 195.1)">2</text>
<text x="231.8" y="192.5">MSM_RESOUT_N</text>
<text x="235.7" y="195.1">KEY_VOL_UP</text>
<text x="276.4" y="193.8">2</text>
<text x="285.2" y="203.6" transform="rotate(-90 285.2 203.6)">3</text>
<text x="54.1" y="215.1" transform="rotate(-90 54.1 215.1)">1</text>
<text x="127.8" y="217.6" transform="rotate(-90 127.8 217.6)">1</text>
<text x="143" y="217.6" transform="rotate(-90 143 217.6)">1</text>
<text x="158.2" y="217.6" transform="rotate(-90 158.2 217.6)">1</text>
<text x="173.5" y="217.6" transform="rotate(-90 173.5 217.6)">1</text>
</g>
<g font-size="2.3">
<text x="303.2" y="58.3" transform="rotate(-90 303.2 58.3)">VR5570</text>
<text x="303.2" y="96.4" transform="rotate(-90 303.2 96.4)">VR5580</text>
<text x="303.2" y="128.2" transform="rotate(-90 303.2 128.2)">VR5590</text>
<text x="240" y="247.6">MOTOROLA CONFIDENTIAL RESTRICTED</text>
</g>
<g font-size="2.2">
<text x="128" y="55.9">VREG_L6_1P8</text>
<text x="27.4" y="80.8">UIM1_DATA</text>
<text x="205.2" y="80.8">UIM1_CLK</text>
<text x="205.2" y="78.2">UIM1_RST</text>
<text x="205.2" y="88.4">UIM1_DET</text>
<text x="126.7" y="146.1">VREG_L6_1P8</text>
<text x="28.7" y="170.9">UIM2_DATA</text>
<text x="211.6" y="168.4">UIM2_RST</text>
<text x="211.6" y="170.9">UIM2_CLK</text>
<text x="211.6" y="178.6">UIM2_DET</text>
</g>
<g font-size="2.1">
<text x="376.7" y="43.9">IO</text>
<text x="42.5" y="80.7">IO</text>
<text x="200.3" y="78.2">IN</text>
<text x="200.3" y="80.7">IN</text>
<text x="376.7" y="82">IO</text>
<text x="198.5" y="88.4">OUT</text>
<text x="376.7" y="112.5">IO</text>
<text x="46.3" y="170.9">IO</text>
<text x="206.6" y="170.9">IN</text>
<text x="206.6" y="168.4">IN</text>
<text x="204.8" y="178.6">OUT</text>
<text x="250.7" y="192.5">IN</text>
<text x="305.2" y="192.6">OUT</text>
</g>
<text font-size="2" x="309.9" y="259.1">CAD FILE NAME:</text>
<g font-size="1.8">
<text x="278.3" y="29.6">S5570</text>
<text x="275.7" y="35.1">EVP002Z3034</text>
<text x="275.7" y="32.3">40014026001</text>
<text x="337.8" y="40.2">E5570</text>
<text x="269.1" y="42.7">1</text>
<text x="272.1" y="42.9">INA</text>
<text x="285.7" y="42.9">OUTA</text>
<text x="291.3" y="42.7">2</text>
<text x="278.7" y="52.6" transform="rotate(-90 278.7 52.6)">GND1</text>
<text x="281.3" y="52.6" transform="rotate(-90 281.3 52.6)">GND2</text>
<text x="283.8" y="52.6" transform="rotate(-90 283.8 52.6)">GND3</text>
<text x="277.6" y="56" transform="rotate(-90 277.6 56)">G1</text>
<text x="280.2" y="56" transform="rotate(-90 280.2 56)">G2</text>
<text x="282.7" y="56" transform="rotate(-90 282.7 56)">G3</text>
<text x="62.8" y="68.2">R5501</text>
<text x="136.9" y="67">R5502</text>
<text x="278.3" y="70.2">S5580</text>
<text x="89.4" y="74.9">C5</text>
<text x="89.4" y="77.5">C6</text>
<text x="104.3" y="75.3">J5500</text>
<text x="121.9" y="77.5">C2</text>
<text x="121.9" y="74.9">C1</text>
<text x="275.7" y="74.2">40014026001</text>
<text x="275.7" y="77">EVP002Z3034</text>
<text x="89.4" y="80">C7</text>
<text x="121.9" y="80">C3</text>
<text x="269.1" y="80.8">1</text>
<text x="272.1" y="81">INA</text>
<text x="285.7" y="81">OUTA</text>
<text x="291.3" y="80.8">2</text>
<text x="337.8" y="78.3">E5580</text>
<text x="89.4" y="90.1">DETECT_LEVER</text>
<text x="110.3" y="90.2">DETECT_SWITCH</text>
<text x="132.9" y="94">C5504</text>
<text x="146.9" y="94">C5503</text>
<text x="162.1" y="94">C5502</text>
<text x="177.4" y="94">C5501</text>
<text x="191.3" y="94">C5500</text>
<text x="277.6" y="94.1" transform="rotate(-90 277.6 94.1)">G1</text>
<text x="278.7" y="90.7" transform="rotate(-90 278.7 90.7)">GND1</text>
<text x="280.2" y="94.1" transform="rotate(-90 280.2 94.1)">G2</text>
<text x="281.3" y="90.7" transform="rotate(-90 281.3 90.7)">GND2</text>
<text x="282.7" y="94.1" transform="rotate(-90 282.7 94.1)">G3</text>
<text x="283.8" y="90.7" transform="rotate(-90 283.8 90.7)">GND3</text>
<text x="73" y="96.2">R5500</text>
<text x="99.1" y="97.3" transform="rotate(-90 99.1 97.3)">GND6</text>
<text x="101.6" y="97.2" transform="rotate(-90 101.6 97.2)">GND5</text>
<text x="104.1" y="97.3" transform="rotate(-90 104.1 97.3)">GND4</text>
<text x="106.6" y="97.3" transform="rotate(-90 106.6 97.3)">GND3</text>
<text x="109.2" y="97.2" transform="rotate(-90 109.2 97.2)">GND2</text>
<text x="111.8" y="97.2" transform="rotate(-90 111.8 97.2)">GND1</text>
<text x="278.2" y="106.7">S5590</text>
<text x="277" y="113.8">EVP002Z3034</text>
<text x="277" y="111">40014026001</text>
<text x="337.8" y="108.8">E5590</text>
<text x="48.9" y="114.3" transform="rotate(-90 48.9 114.3)">VR5505</text>
<text x="56.5" y="119.4" transform="rotate(-90 56.5 119.4)">48014054005</text>
<text x="125.1" y="116.8" transform="rotate(-90 125.1 116.8)">VR5504</text>
<text x="139.1" y="116.8" transform="rotate(-90 139.1 116.8)">VR5503</text>
<text x="154.3" y="116.8" transform="rotate(-90 154.3 116.8)">VR5502</text>
<text x="169.6" y="116.8" transform="rotate(-90 169.6 116.8)">VR5501</text>
<text x="269.1" y="117.6">1</text>
<text x="272.1" y="117.8">INA</text>
<text x="285.7" y="117.8">OUTA</text>
<text x="291.3" y="117.6">2</text>
<text x="58.4" y="120.7" transform="rotate(-90 58.4 120.7)">PESD5V0F1BRSF</text>
<text x="132.7" y="121.9" transform="rotate(-90 132.7 121.9)">48014054005</text>
<text x="134.6" y="124.5" transform="rotate(-90 134.6 124.5)">PESD5V0F1BRSF</text>
<text x="146.7" y="121.9" transform="rotate(-90 146.7 121.9)">48014054005</text>
<text x="148.6" y="124.5" transform="rotate(-90 148.6 124.5)">PESD5V0F1BRSF</text>
<text x="162" y="121.9" transform="rotate(-90 162 121.9)">48014054005</text>
<text x="163.8" y="124.5" transform="rotate(-90 163.8 124.5)">PESD5V0F1BRSF</text>
<text x="177.2" y="121.9" transform="rotate(-90 177.2 121.9)">48014054005</text>
<text x="179.1" y="124.5" transform="rotate(-90 179.1 124.5)">PESD5V0F1BRSF</text>
<text x="277.6" y="130.9" transform="rotate(-90 277.6 130.9)">G1</text>
<text x="278.7" y="127.5" transform="rotate(-90 278.7 127.5)">GND1</text>
<text x="280.2" y="130.9" transform="rotate(-90 280.2 130.9)">G2</text>
<text x="281.3" y="127.5" transform="rotate(-90 281.3 127.5)">GND2</text>
<text x="282.7" y="130.9" transform="rotate(-90 282.7 130.9)">G3</text>
<text x="283.8" y="127.5" transform="rotate(-90 283.8 127.5)">GND3</text>
<text x="65.4" y="158.4">R5521</text>
<text x="135.6" y="157.1">R5522</text>
<text x="89.4" y="165.1">C5</text>
<text x="89.4" y="167.6">C6</text>
<text x="105.6" y="165.5">J5520</text>
<text x="121.9" y="167.6">C2</text>
<text x="121.9" y="165.1">C1</text>
<text x="89.4" y="170.2">C7</text>
<text x="121.9" y="170.2">C3</text>
<text x="293.8" y="174.8">C5580</text>
<text x="294.4" y="179.3">.1UF</text>
<text x="89.4" y="180.3">DETECT_LEVER</text>
<text x="110.3" y="180.3">DETECT_SWITCH</text>
<text x="132.9" y="184.1">C5524</text>
<text x="148.2" y="184.1">C5523</text>
<text x="163.4" y="184.1">C5522</text>
<text x="179.9" y="184.1">C5521</text>
<text x="193.8" y="184.1">C5520</text>
<text x="263.9" y="184">10K</text>
<text x="263.9" y="182.5">R5580</text>
<text x="291.3" y="181.6">2113946U01</text>
<text x="73" y="186.3">R5520</text>
<text x="99.1" y="187.5" transform="rotate(-90 99.1 187.5)">GND6</text>
<text x="101.6" y="187.4" transform="rotate(-90 101.6 187.4)">GND5</text>
<text x="104.1" y="187.5" transform="rotate(-90 104.1 187.5)">GND4</text>
<text x="106.6" y="187.5" transform="rotate(-90 106.6 187.5)">GND3</text>
<text x="109.2" y="187.4" transform="rotate(-90 109.2 187.4)">GND2</text>
<text x="111.8" y="187.4" transform="rotate(-90 111.8 187.4)">GND1</text>
<text x="264.2" y="186.5">0613952Y01</text>
<text x="281.2" y="191.8">OE</text>
<text x="285.8" y="190.6" transform="rotate(-90 285.8 190.6)">VCC</text>
<text x="289.2" y="191.8">Y</text>
<text x="292.2" y="186.1">U5580</text>
<text x="292.2" y="188">51014051001</text>
<text x="281.2" y="194.3">A</text>
<text x="285.8" y="198.9" transform="rotate(-90 285.8 198.9)">GND</text>
<text x="51.5" y="204.5" transform="rotate(-90 51.5 204.5)">VR5525</text>
<text x="59.1" y="208.3" transform="rotate(-90 59.1 208.3)">48014054005</text>
<text x="125.1" y="207" transform="rotate(-90 125.1 207)">VR5524</text>
<text x="140.4" y="207" transform="rotate(-90 140.4 207)">VR5523</text>
<text x="155.6" y="207" transform="rotate(-90 155.6 207)">VR5522</text>
<text x="170.8" y="207" transform="rotate(-90 170.8 207)">VR5521</text>
<text x="61" y="210.8" transform="rotate(-90 61 210.8)">PESD5V0F1BRSF</text>
<text x="132.7" y="210.8" transform="rotate(-90 132.7 210.8)">48014054005</text>
<text x="134.6" y="213.4" transform="rotate(-90 134.6 213.4)">PESD5V0F1BRSF</text>
<text x="148" y="210.8" transform="rotate(-90 148 210.8)">48014054005</text>
<text x="149.9" y="213.4" transform="rotate(-90 149.9 213.4)">PESD5V0F1BRSF</text>
<text x="163.2" y="210.8" transform="rotate(-90 163.2 210.8)">48014054005</text>
<text x="165.1" y="213.4" transform="rotate(-90 165.1 213.4)">PESD5V0F1BRSF</text>
<text x="178.5" y="210.8" transform="rotate(-90 178.5 210.8)">48014054005</text>
<text x="180.3" y="213.4" transform="rotate(-90 180.3 213.4)">PESD5V0F1BRSF</text>
<text x="245.1" y="261.6">C</text>
</g>
<g font-size="1.7">
<text x="80.4" y="77.9">NC</text>
<text x="383.9" y="117.4">TP5590_PWR_KEY</text>
<text x="80.4" y="168">NC</text>
</g>
<g font-size="1.5">
<text x="242.6" y="251.5">THE DRAWING ON THIS PRINT AND INFORMATION</text>
<text x="242.6" y="254">THEREWITH ARE PROPRIETARY TO MOTOROLA AND</text>
<text x="243.8" y="256.5">SHALL NOT BE USED OR DISCUSSED IN WHOLE</text>
<text x="245.1" y="259.1">OR IN PART WITHOUT MOTOROLA'S CONSENT.</text>
<text x="248.9" y="261.6">COPYRIGHT, MOTOROLA. THIS DOES</text>
<text x="254" y="264.2">NOT IMPLY PUBLICATION</text>
</g>
<text font-size="1.4" x="292.2" y="189.2">SN74AUC1G240</text>
<g font-size="1.3">
<text x="336.9" y="48">2471204F11</text>
<text x="312.4" y="62.2" transform="rotate(-90 312.4 62.2)">UCLAMP0541Z.TNT</text>
<text x="314.3" y="62.2" transform="rotate(-90 314.3 62.2)">48014100001</text>
<text x="65.5" y="69.7">15K</text>
<text x="136.9" y="68.4">47K</text>
<text x="137.2" y="71">0613952Y17</text>
<text x="60.8" y="72.2">0613952Y05</text>
<text x="104.9" y="77.1">39014038003</text>
<text x="336.9" y="86.1">2471204F11</text>
<text x="134.3" y="95.5">100PF</text>
<text x="148.9" y="95.5">33PF</text>
<text x="164.2" y="95.5">33PF</text>
<text x="179.4" y="95.5">33PF</text>
<text x="191.3" y="95.5">.1UF</text>
<text x="71" y="100.2">0613952X73</text>
<text x="76.3" y="97.6">1K</text>
<text x="131.2" y="97.8">2113944E23</text>
<text x="145.2" y="97.8">2113944E17</text>
<text x="160.4" y="97.8">2113944E17</text>
<text x="175.7" y="97.8">2113944E17</text>
<text x="191.3" y="97.8">2113946U01</text>
<text x="312.4" y="100.3" transform="rotate(-90 312.4 100.3)">UCLAMP0541Z.TNT</text>
<text x="314.3" y="100.3" transform="rotate(-90 314.3 100.3)">48014100001</text>
<text x="336.9" y="116.6">2471204F11</text>
<text x="378.6" y="116.3">1</text>
<text x="312.4" y="130.8" transform="rotate(-90 312.4 130.8)">UCLAMP0541Z.TNT</text>
<text x="314.3" y="130.8" transform="rotate(-90 314.3 130.8)">48014100001</text>
<text x="68.1" y="159.9">15K</text>
<text x="135.6" y="158.6">47K</text>
<text x="135.9" y="161.1">0613952Y17</text>
<text x="63.4" y="162.4">0613952Y05</text>
<text x="104.9" y="167.3">39014038003</text>
<text x="134.3" y="185.7">100PF</text>
<text x="150.2" y="185.7">33PF</text>
<text x="165.4" y="185.7">33PF</text>
<text x="181.9" y="185.7">33PF</text>
<text x="193.8" y="185.7">.1UF</text>
<text x="71" y="190.3">0613952X73</text>
<text x="76.3" y="187.8">1K</text>
<text x="131.2" y="188">2113944E23</text>
<text x="146.4" y="188">2113944E17</text>
<text x="161.7" y="188">2113944E17</text>
<text x="178.2" y="188">2113944E17</text>
<text x="193.8" y="188">2113946U01</text>
</g>
</svg>
